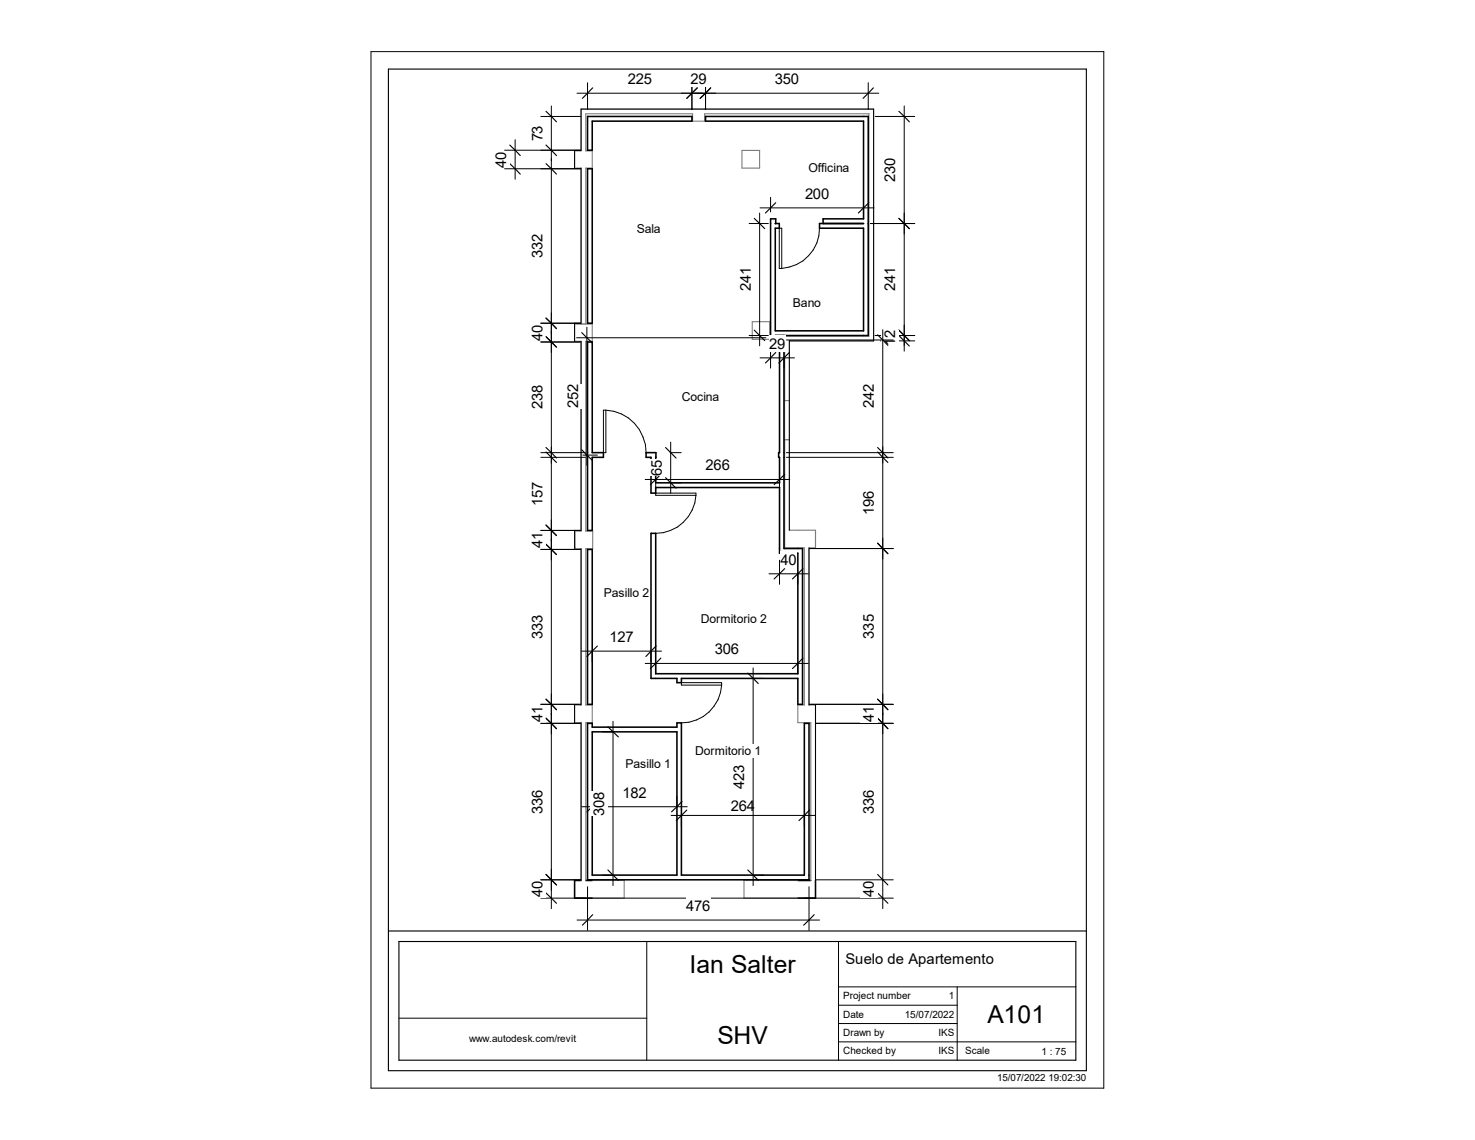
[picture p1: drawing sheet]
<svg xmlns="http://www.w3.org/2000/svg" width="279mm" height="216mm" viewBox="0 0 279 216" stroke-linecap="round" stroke-linejoin="round" font-family="sans-serif">
<g fill="none" stroke="#000" stroke-width=".3">
<path d="M111.3 22.1h19.8v.8h-18.9v5.5h-.9zM111.3 32h.9v29.2h-.9zM146.9 42.3h.7v.9h-.7v19.5h16.7v-19.5h-8.4v-.9h8.4M146.9 42.3v-.9h-.9v23h1.7v21.3h-.2v.9h.2v4.8h-23.5v-5.7h-1.8v.9h.9v6.8h.9v-1.1h23.5v12.5h3.4v22.8h-26.9v-26.6h-.9v27.5h4.9v.8h.9v-.8h22v4.9h.9v-29.5h-3.5v-40.4M155.9 42.3v-.9h7.7v-18.5h-30v-.8h30.9v41.4h-17.6M111.3 64.8h.9v20.9h2.1v.9h-2.1v13.9h-.9zM111.3 104.1h.9v29.3h-.9zM111.3 137h.9v.7h16v-.8h.9v28.8h23.3v-28.7h.8v29.6h-41.9zM112.2 138.6h16v27.1h-16zM110.1 166.8h-1.3v3.3h3.4M111 166.8h1.2M151.1 166.8h2.5"/>
<path d="M154.5 166.8v3.3h-3.4"/>
</g>
<path d="M110.1 20.7h55.4v43.9h-16v11.3h-.9v-12.2h16v-42.2h-31.1v1.4h-2.3v-1.4h-20.2v7.1h1.2v3.2h-1.2v29.5h-.9v-29.5h-1.3v-3.2h1.3zM140.5 28.5h3.4v3.3h-3.4zM142.5 60.9h3.3v3.4h-3.3zM110.1 166.8v-29.9h-1.3v-3.4h1.3v-29.6h-1.2v-3.3h1.2v-36h-1.3v-3.2h3.4v3.2h-1.2v36h1.3v3.3h-1.3v29.6h1.2v3.4h-1.2v29.9M112.2 166.8h6v3.3h-6M151.1 166.8h-10.2v3.3h10.2M153.6 166.8v-29.9h-2.5v-3.4h1.3v-29.7h-3.8v-20.5h.9v17.1h5v3.4h-1.3v29.7h1.3v33.3" fill="none" stroke="#7f7f7f" stroke-width=".21"/>
<path d="M148.6 75.9h.9v7.4h-.9z" fill="none" stroke="#7f7f7f" stroke-width=".19"/>
<g fill="none" stroke="#000" stroke-width=".19">
<path d="M108.8 31.7v-3.2h1.3v-7.8h55.4v43.9h-16v35.8M110.1 31.8v29.4h-1.3v3.4M147.6 43.2h.5v7.6h-.5zM155.2 43.2a7.7 7.7 0 0 1-7.1 7.6M110.1 64.6v35.9h-1.3l.1 3.3M114.3 77.7h.5v8h-.5zM114.8 77.7a8 8 0 0 1 7.6 8M124.2 93.4h7.6v.4h-7.6zM131.8 93.8a7.7 7.7 0 0 1-7.6 7.2M102.4 104.1h7.6M104.4 102.1v33.3M110.1 103.9v29.6"/>
<path d="M153.2 103.8v29.7M102.4 133.4h7.6M108.8 133.5v3.4M110.1 136.9v29.9M129.1 129.3h7.6v.5h-7.6zM136.7 129.8a7.6 7.6 0 0 1-7.6 7.1M154.5 133.5v36.6h-45.7v-3.3"/>
</g>
<path d="M103.4 103.1l2 1.9M103.4 132.4l2 2" fill="none" stroke="#000" stroke-width=".21"/>
<path d="M100.2 116.5h3.2v4.6h-3.2z" fill="#fff"/>
<path d="M102.4 133.4h7.6M102.4 137h7.6M104.4 131.4v7.6" fill="none" stroke="#000" stroke-width=".19"/>
<path d="M103.4 132.4l2 2M103.4 136l2 2" fill="none" stroke="#000" stroke-width=".21"/>
<path d="M100.2 133.7h3.2v3.1h-3.2z" fill="#fff"/>
<path d="M102.4 32h7.6M104.4 30v33.2M102.4 61.2h7.6" fill="none" stroke="#000" stroke-width=".19"/>
<path d="M103.4 31l2 2M103.4 60.2l2 2" fill="none" stroke="#000" stroke-width=".21"/>
<path d="M100.2 44.3h3.2v4.6h-3.2z" fill="#fff"/>
<path d="M104.4 59.3v7.5M102.4 64.8h7.6M102.4 61.2h7.6" fill="none" stroke="#000" stroke-width=".19"/>
<path d="M103.4 63.8l2 1.9M103.4 60.2l2 2" fill="none" stroke="#000" stroke-width=".21"/>
<path d="M100.2 61.5h3.2v3.1h-3.2z" fill="#fff"/>
<path d="M95.6 32h14.4M95.6 28.4h14.4M97.6 26.5v7.5" fill="none" stroke="#000" stroke-width=".19"/>
<path d="M96.6 31l2 2M96.6 27.5l2 2" fill="none" stroke="#000" stroke-width=".21"/>
<path d="M93.3 28.7h3.3v3.1h-3.3z" fill="#fff"/>
<path d="M102.4 22.1h7.6M102.4 28.4h7.6M104.4 20.1v10.3" fill="none" stroke="#000" stroke-width=".19"/>
<path d="M103.4 21.1l2 2M103.4 27.5l2 2" fill="none" stroke="#000" stroke-width=".21"/>
<path d="M100.2 23.7h3.2v3.1h-3.2z" fill="#fff"/>
<path d="M109.3 17.7h23.8M111.3 15.7v5M131.1 15.7v5" fill="none" stroke="#000" stroke-width=".19"/>
<path d="M112.3 16.6l-2 2M132.1 16.6l-2 2" fill="none" stroke="#000" stroke-width=".21"/>
<path d="M118.9 13.4h4.6v3.1h-4.6z" fill="#fff"/>
<path d="M131.7 17.7h34.8M133.6 15.7v5M164.5 15.7v5" fill="none" stroke="#000" stroke-width=".19"/>
<path d="M134.6 16.6l-2 2M165.4 16.6l-1.9 2" fill="none" stroke="#000" stroke-width=".21"/>
<path d="M146.8 13.4h4.5v3.1h-4.5z" fill="#fff"/>
<path d="M129.1 17.7h6.5M131.1 15.7v5M133.6 15.7v5" fill="none" stroke="#000" stroke-width=".19"/>
<path d="M132.1 16.6l-2 2M134.6 16.6l-2 2" fill="none" stroke="#000" stroke-width=".21"/>
<path d="M130.8 13.4h3.1v3.1h-3.1z" fill="#fff"/>
<path d="M165.8 22.1h7.5M171.3 20.1v24.2M164.9 42.3h8.4" fill="none" stroke="#000" stroke-width=".19"/>
<path d="M170.3 21.1l2 2M170.3 41.4l2 1.9" fill="none" stroke="#000" stroke-width=".21"/>
<path d="M167 29.9h3.3v4.6h-3.3z" fill="#fff"/>
<path d="M164.9 42.3h8.4M171.3 40.3v25.2M165.8 63.5h7.5" fill="none" stroke="#000" stroke-width=".19"/>
<path d="M170.3 41.4l2 1.9M170.3 62.5l2 2" fill="none" stroke="#000" stroke-width=".21"/>
<path d="M167 50.6h3.3v4.6h-3.3z" fill="#fff"/>
<path d="M165.8 63.5h7.5M166.8 64.6h6.5M171.3 61.6v4.9" fill="none" stroke="#000" stroke-width=".19"/>
<path d="M170.3 63.5l2 2M170.3 62.5l2 2" fill="none" stroke="#000" stroke-width=".21"/>
<path d="M167 62.5h3.3v3.1h-3.3z" fill="#fff"/>
<path d="M144 39.4h21.6M146 37.4v2.7M163.6 39.3v2.1" fill="none" stroke="#000" stroke-width=".19"/>
<path d="M146.9 38.4l-1.9 1.9M164.6 38.4l-2 1.9" fill="none" stroke="#000" stroke-width=".21"/>
<path d="M152.5 35.1h4.6v3.1h-4.6z" fill="#fff"/>
<path d="M109.2 64h35.9M111.2 62v26.1M110.4 86.2h2.8" fill="none" stroke="#000" stroke-width=".19"/>
<path d="M110.2 63l2 1.9M110.2 85.2l2 2" fill="none" stroke="#000" stroke-width=".21"/>
<path d="M106.9 72.8h3.3v4.6h-3.3z" fill="#fff"/>
<path d="M102.4 166.6h7.6M102.4 170.1h8.5M104.4 164.6v7.5" fill="none" stroke="#000" stroke-width=".19"/>
<path d="M103.4 165.6l2 2M103.4 169.1l2 2" fill="none" stroke="#000" stroke-width=".21"/>
<path d="M100.2 166.8h3.2v3.1h-3.2z" fill="#fff"/>
<path d="M102.4 137h7.6M104.4 135v33.6M102.4 166.6h7.6" fill="none" stroke="#000" stroke-width=".19"/>
<path d="M103.4 136l2 2M103.4 165.6l2 2" fill="none" stroke="#000" stroke-width=".21"/>
<path d="M100.2 149.5h3.2v4.6h-3.2z" fill="#fff"/>
<path d="M154.6 137h14.6M167.2 135v37.1M152.4 170.1h16.8M154.6 166.6h14.6" fill="none" stroke="#000" stroke-width=".19"/>
<path d="M166.2 136l2 2M166.2 169.1l2 2M166.2 165.6l2 2" fill="none" stroke="#000" stroke-width=".21"/>
<g fill="#fff">
<path d="M162.9 149.5h3.3v4.6h-3.3z"/>
<path d="M162.9 166.8h3.3v3.1h-3.3z"/>
</g>
<path d="M109.3 174.2h45.9M111.3 167.9v8.3M153.2 167.9v8.3" fill="none" stroke="#000" stroke-width=".19"/>
<path d="M112.3 173.2l-2 2M154.2 173.2l-2 2" fill="none" stroke="#000" stroke-width=".21"/>
<path d="M130 170h4.5v3.1h-4.5z" fill="#fff"/>
<path d="M110.2 152.8h20M112.2 150.8v2.1M128.2 150.8v2.1" fill="none" stroke="#000" stroke-width=".19"/>
<path d="M113.2 151.8l-2 2M129.2 151.8l-2 2" fill="none" stroke="#000" stroke-width=".21"/>
<path d="M117.9 148.5h4.6v3.1h-4.6z" fill="#fff"/>
<path d="M127.1 154.4h27.2M129.1 154.3v2.1M152.4 154.3v2.1" fill="none" stroke="#000" stroke-width=".19"/>
<path d="M130.1 153.4l-2 2M153.3 153.4l-2 2" fill="none" stroke="#000" stroke-width=".21"/>
<path d="M138.4 151h4.6v3.1h-4.6z" fill="#fff"/>
<path d="M142.6 128.5h2.1M142.7 126.5v41.2M142.6 165.7h2.1" fill="none" stroke="#000" stroke-width=".19"/>
<path d="M141.6 127.5l2 2M141.6 164.8l2 1.9" fill="none" stroke="#000" stroke-width=".21"/>
<path d="M138.4 144.8h3.2v4.6h-3.2z" fill="#fff"/>
<path d="M110.2 123.3h15.1M112.2 123.2v2.1M123.3 123.2v2.1" fill="none" stroke="#000" stroke-width=".19"/>
<path d="M113.2 122.3l-2 2M124.3 122.3l-2 2" fill="none" stroke="#000" stroke-width=".21"/>
<path d="M115.4 119h4.6v3.2h-4.6z" fill="#fff"/>
<path d="M122.2 90.8h27.4M124.2 90.7v2.1M147.7 90.7v2.1" fill="none" stroke="#000" stroke-width=".19"/>
<path d="M125.2 89.8l-2 2M148.6 89.8l-2 2" fill="none" stroke="#000" stroke-width=".21"/>
<path d="M133.6 86.5h4.6v3.2h-4.6z" fill="#fff"/>
<path d="M122.2 125.6h30.9M124.2 125.6v2M151.1 125.6v2" fill="none" stroke="#000" stroke-width=".19"/>
<path d="M125.2 124.6l-2 2M152.1 124.6l-2 2" fill="none" stroke="#000" stroke-width=".21"/>
<path d="M135.4 121.4h4.6v3.1h-4.6z" fill="#fff"/>
<path d="M114.1 138.6h2.1M116.1 136.6v31.1M114.1 165.7h2.1" fill="none" stroke="#000" stroke-width=".19"/>
<path d="M115.1 137.6l2 2M115.1 164.8l2 1.9" fill="none" stroke="#000" stroke-width=".21"/>
<path d="M111.8 149.9h3.3v4.6h-3.3z" fill="#fff"/>
<path d="M127 85.7h2M127 91.4h2M127 83.7v9.7" fill="none" stroke="#000" stroke-width=".19"/>
<path d="M126.1 84.8l2 1.9M126.1 90.5l2 2" fill="none" stroke="#000" stroke-width=".21"/>
<path d="M122.8 87.1h3.2v3.1h-3.2z" fill="#fff"/>
<path d="M104.4 98.5v7.5M102.4 104.1h7.6M102.4 100.5h7.6" fill="none" stroke="#000" stroke-width=".19"/>
<path d="M103.4 99.4l2 2M103.4 103.1l2 1.9" fill="none" stroke="#000" stroke-width=".21"/>
<path d="M100.2 100.7h3.2v3.1h-3.2z" fill="#fff"/>
<path d="M102.4 86.6h8.5M104.4 84.6v17.8M102.4 100.5h7.6" fill="none" stroke="#000" stroke-width=".19"/>
<path d="M103.4 85.6l2 2M103.4 99.4l2 2" fill="none" stroke="#000" stroke-width=".21"/>
<path d="M100.2 91.2h3.2v4.6h-3.2z" fill="#fff"/>
<path d="M102.4 64.8h7.6M104.4 62.8v24.9M102.4 85.7h8.5" fill="none" stroke="#000" stroke-width=".19"/>
<path d="M103.4 63.8l2 1.9M103.4 84.8l2 1.9" fill="none" stroke="#000" stroke-width=".21"/>
<path d="M100.2 72.9h3.2v4.7h-3.2z" fill="#fff"/>
<path d="M153.3 133.4h15.9M154.6 137h14.6M167.2 131.4v7.6" fill="none" stroke="#000" stroke-width=".19"/>
<path d="M166.2 136l2 2M166.2 132.4l2 2" fill="none" stroke="#000" stroke-width=".21"/>
<path d="M162.9 133.7h3.3v3.1h-3.3z" fill="#fff"/>
<path d="M153.3 103.9h15.9M167.2 101.9v33.5M153.3 133.4h15.9" fill="none" stroke="#000" stroke-width=".19"/>
<path d="M166.2 102.9l2 2M166.2 132.4l2 2" fill="none" stroke="#000" stroke-width=".21"/>
<path d="M162.9 116.4h3.3v4.6h-3.3z" fill="#fff"/>
<path d="M145.7 108.7h7.4M147.7 106.1v4.6M151.1 108.6v2.1" fill="none" stroke="#000" stroke-width=".19"/>
<path d="M148.6 107.7l-2 1.9M152.1 107.7l-2 1.9" fill="none" stroke="#000" stroke-width=".21"/>
<path d="M147.9 104.4h3v3.1h-3z" fill="#fff"/>
<path d="M149 86.6h20.2M167.2 84.6v21.3M153.3 103.9h15.9" fill="none" stroke="#000" stroke-width=".19"/>
<path d="M166.2 85.6l2 2M166.2 102.9l2 2" fill="none" stroke="#000" stroke-width=".21"/>
<path d="M162.9 93h3.3v4.6h-3.3z" fill="#fff"/>
<path d="M149 64.4h20.2M167.2 62.4v25.3M149 85.7h20.2" fill="none" stroke="#000" stroke-width=".19"/>
<path d="M166.2 63.4l2 2M166.2 84.8l2 1.9" fill="none" stroke="#000" stroke-width=".21"/>
<path d="M162.9 72.8h3.3v4.6h-3.3z" fill="#fff"/>
<path d="M141.9 42.3h3.6M143.9 40.3v25.2M141.9 63.5h3.6" fill="none" stroke="#000" stroke-width=".19"/>
<path d="M142.9 41.4l2 1.9M142.9 62.5l2 2" fill="none" stroke="#000" stroke-width=".21"/>
<path d="M139.6 50.6h3.3v4.6h-3.3z" fill="#fff"/>
<path d="M144 67.8h6.5M146 65.7v4M148.5 67.7v2" fill="none" stroke="#000" stroke-width=".19"/>
<path d="M146.9 66.8l-1.9 1.9M149.5 66.8l-2 1.9" fill="none" stroke="#000" stroke-width=".21"/>
<g fill="#fff">
<path d="M145.7 63.5h3.1v3.1h-3.1z"/>
<path d="M120.6 42h4.5v2.7h-4.5z"/>
<path d="M150.2 55.9h5.3v2.6h-5.3z"/>
<path d="M153.1 30.4h7.8v2.7h-7.8z"/>
<path d="M129.2 73.9h7v2.6h-7z"/>
<path d="M132.8 115.8h12.5v2.6h-12.5z"/>
<path d="M131.7 140.8h12.5v2.7h-12.5z"/>
<path d="M118.5 143.4h8.6v2.6h-8.6z"/>
<path d="M114.4 110.9h8.6v2.6h-8.6z"/>
</g>
<path d="M70.3 9.8h138.8v196.3h-138.8zM122.5 178.3v22.5M158.8 178.3v22.5M75.6 192.8h46.9M158.8 186.9h45M158.8 190.4h22.5M158.8 193.8h22.5M158.8 197.3h45M181.3 186.9v13.9" fill="none" stroke="#000" stroke-width=".19"/>
<path d="M73.6 13.1h132.2v189.7h-132.2zM73.6 176.3h132.2M75.6 178.3h128.2v22.5h-128.2z" fill="none" stroke="#000" stroke-width=".21"/>
<g fill="#fff">
<path d="M182.8 197.9h4.8v2.2h-4.8z"/>
<path d="M159.7 198h10v2.2h-10z"/>
<path d="M159.7 194.5h7.9v2.2h-7.9z"/>
<path d="M159.7 191.1h4v2.1h-4z"/>
<path d="M159.7 187.6h12.9v2.1h-12.9z"/>
<path d="M88.8 195.7h20.4v2.1h-20.4z"/>
<path d="M197.3 198.1h4.7v2.1h-4.7z"/>
<path d="M188.9 203.1h16.9v2.1h-16.9z"/>
<path d="M179.7 187.5h1.1v2.2h-1.1z"/>
<path d="M171.4 191.1h9.4v2.1h-9.4z"/>
<path d="M177.8 194.5h3v2.2h-3z"/>
<path d="M177.8 198h3v2.2h-3z"/>
</g>
<g font-size="4.7">
<text x="130.6" y="184.2">Ian Salter</text>
<text x="135.9" y="197.7">SHV</text>
<text x="187" y="193.8">A101</text>
</g>
<g font-size="2.8">
<text x="118.9" y="15.9">225</text>
<text x="130.8" y="15.9">29</text>
<text x="146.8" y="15.9">350</text>
<text x="102.7" y="26.8" transform="rotate(-90 102.7 26.8)">73</text>
<text x="95.9" y="31.8" transform="rotate(-90 95.9 31.8)">40</text>
<text x="169.6" y="34.5" transform="rotate(-90 169.6 34.5)">230</text>
<text x="152.5" y="37.6">200</text>
<text x="102.7" y="48.9" transform="rotate(-90 102.7 48.9)">332</text>
<text x="142.2" y="55.2" transform="rotate(-90 142.2 55.2)">241</text>
<text x="169.6" y="55.2" transform="rotate(-90 169.6 55.2)">241</text>
<text x="102.7" y="64.5" transform="rotate(-90 102.7 64.5)">40</text>
<text x="169.6" y="65.6" transform="rotate(-90 169.6 65.6)">12</text>
<text x="145.7" y="66">29</text>
<text x="102.7" y="77.5" transform="rotate(-90 102.7 77.5)">238</text>
<text x="109.5" y="77.3" transform="rotate(-90 109.5 77.3)">252</text>
<text x="165.5" y="77.3" transform="rotate(-90 165.5 77.3)">242</text>
<text x="133.6" y="89.1">266</text>
<text x="102.7" y="95.8" transform="rotate(-90 102.7 95.8)">157</text>
<text x="125.4" y="90.1" transform="rotate(-90 125.4 90.1)">65</text>
<text x="165.5" y="97.5" transform="rotate(-90 165.5 97.5)">196</text>
<text x="102.7" y="103.8" transform="rotate(-90 102.7 103.8)">41</text>
<text x="147.9" y="106.9">40</text>
<text x="102.7" y="121" transform="rotate(-90 102.7 121)">333</text>
<text x="115.4" y="121.6">127</text>
<text x="135.4" y="123.9">306</text>
<text x="165.5" y="120.9" transform="rotate(-90 165.5 120.9)">335</text>
<text x="102.7" y="136.7" transform="rotate(-90 102.7 136.7)">41</text>
<text x="165.5" y="136.7" transform="rotate(-90 165.5 136.7)">41</text>
<text x="141" y="149.4" transform="rotate(-90 141 149.4)">423</text>
<text x="102.7" y="154.1" transform="rotate(-90 102.7 154.1)">336</text>
<text x="114.4" y="154.5" transform="rotate(-90 114.4 154.5)">308</text>
<text x="117.9" y="151">182</text>
<text x="138.4" y="153.5">264</text>
<text x="165.5" y="154.1" transform="rotate(-90 165.5 154.1)">336</text>
<text x="102.7" y="169.9" transform="rotate(-90 102.7 169.9)">40</text>
<text x="130" y="172.5">476</text>
<text x="165.5" y="169.9" transform="rotate(-90 165.5 169.9)">40</text>
<text x="160.1" y="182.5">Suelo de Apartemento</text>
</g>
<g font-size="2.3">
<text x="153.1" y="32.6">Officina</text>
<text x="120.6" y="44.2">Sala</text>
<text x="150.2" y="58.1">Bano</text>
<text x="129.2" y="76">Cocina</text>
<text x="114.4" y="113.1">Pasillo 2</text>
<text x="132.8" y="117.9">Dormitorio 2</text>
<text x="131.7" y="143">Dormitorio 1</text>
<text x="118.5" y="145.5">Pasillo 1</text>
</g>
<g font-size="1.9">
<text x="159.7" y="189.3">Project number</text>
<text x="179.7" y="189.2">1</text>
<text x="88.9" y="197.4">www.autodesk.com/revit</text>
<text x="159.7" y="192.7">Date</text>
<text x="159.7" y="196.2">Drawn by</text>
<text x="171.4" y="192.7">15/07/2022</text>
<text x="177.8" y="196.2">IKS</text>
<text x="159.7" y="199.7">Checked by</text>
<text x="177.8" y="199.7">IKS</text>
<text x="182.8" y="199.6">Scale</text>
<text x="197.3" y="199.8">1 : 75</text>
<text x="188.9" y="204.8">15/07/2022 19:02:30</text>
</g>
</svg>
